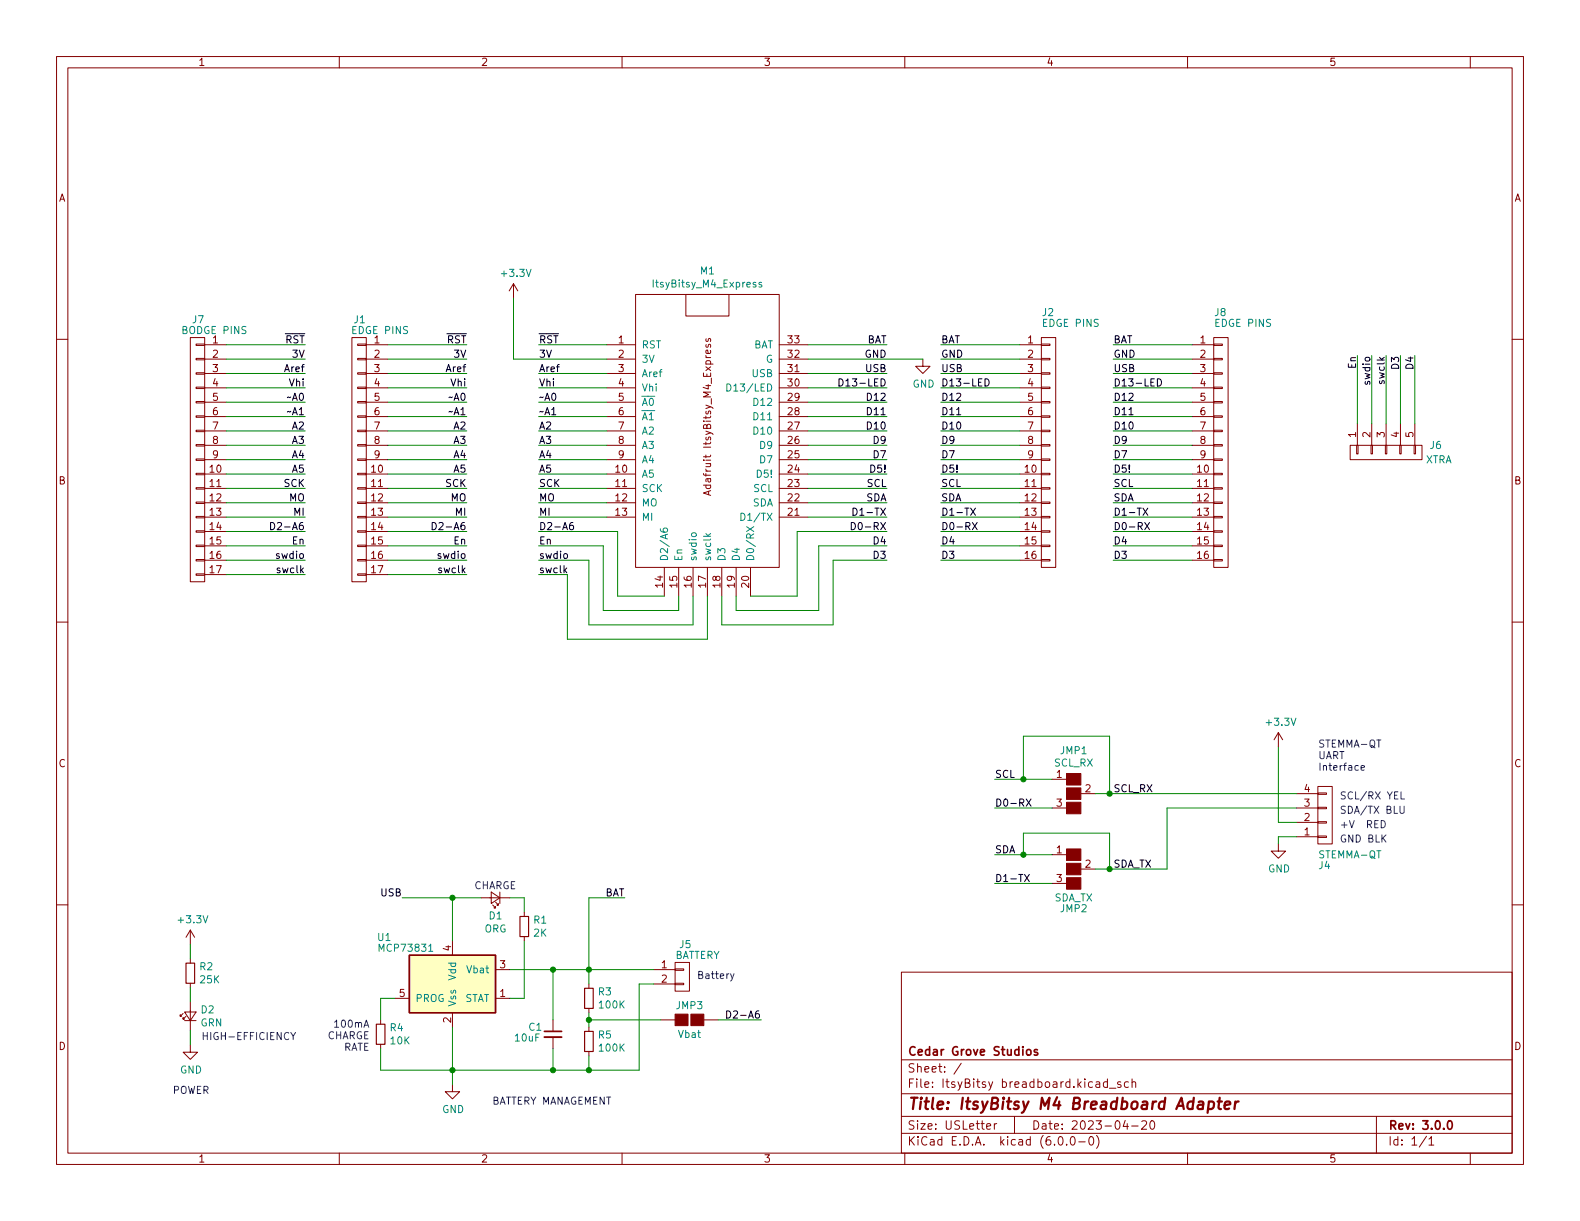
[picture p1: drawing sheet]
<svg xmlns="http://www.w3.org/2000/svg" width="279mm" height="216mm" viewBox="0 0 279 216" stroke-linecap="round" stroke-linejoin="round" font-family="sans-serif">
<g fill="none" stroke="#840000" stroke-width=".18">
<path d="M10 10h259.4v195.9h-259.4zM12 12h255.4v191.9h-255.4zM60 10v2M110 10v2M160 10v2M210 10v2M260 10v2M10 60h2M33.7 59.7h2.5v43.2h-2.5zM62.2 59.7h2.6v43.2h-2.6zM90.8 50.2l-.8 1.2M90.8 50.2v2.5"/>
<path d="M90.8 50.2l.8 1.2M112.4 52.1h25.4v48.2h-25.4zM121.3 52.1h7.6v3.8h-7.6zM124.9 59.9l-.1 .3 .2 .2 .2-.1 .1-.4h.3v.5M184.1 59.7h2.6v40.6h-2.6zM214.6 59.7h2.6v40.6h-2.6zM267.4 60h2M34.7 78.6h1.5v.3h-1.5zM34.7 76.1h1.5v.2h-1.5zM34.7 73.5h1.5v.3h-1.5zM34.7 71h1.5v.2h-1.5zM34.7 68.5h1.5v.2h-1.5z"/>
<path d="M34.7 65.9h1.5v.3h-1.5zM34.7 63.4h1.5v.2h-1.5zM34.7 60.8h1.5v.3h-1.5zM36.2 61h3.8M36.2 63.5h3.8M36.2 66h3.8M36.2 68.6h3.8M36.2 71.1h3.8M36.2 73.7h3.8M36.2 76.2h3.8M36.2 78.7h3.8M63.2 78.6h1.6v.3h-1.6z"/>
<path d="M63.2 76.1h1.6v.2h-1.6zM63.2 73.5h1.6v.3h-1.6zM63.2 71h1.6v.2h-1.6zM63.2 68.5h1.6v.2h-1.6zM63.2 65.9h1.6v.3h-1.6zM63.2 63.4h1.6v.2h-1.6zM63.2 60.8h1.6v.3h-1.6zM64.8 61h3.8M64.8 63.5h3.8M64.8 66h3.8M64.8 68.6h3.8M64.8 71.1h3.8"/>
<path d="M64.8 73.7h3.8M64.8 76.2h3.8M64.8 78.7h3.8M107.3 61h5.1M107.3 63.5h5.1M107.3 66h5.1M107.3 68.6h5.1M107.3 71.1h5.1M107.3 73.7h5.1M107.3 76.2h5.1M107.3 78.7h5.1M124.9 60.9l-.1 .3 .2 .2h.2l.1-.5h.3v.5"/>
<path d="M125.6 62l.1 .3-.2 .2-.6-.1v-.4l.2-.1 .1 .6M137.8 61h5.1M137.8 63.5h5.1M137.8 66h5.1M137.8 68.6h5.1M137.8 71.1h5.1M137.8 73.7h5.1M137.8 76.2h5.1M137.8 78.7h5.1M163.2 63.5v1.3h1.3l-1.3 1.2-1.3-1.2h1.3M180.3 61h3.8M180.3 63.5h3.8"/>
<path d="M180.3 66h3.8M180.3 68.6h3.8M180.3 71.1h3.8M180.3 73.7h3.8M180.3 76.2h3.8M180.3 78.7h3.8M184.1 78.6h1.6v.3h-1.6zM184.1 76.1h1.6v.2h-1.6zM184.1 73.5h1.6v.3h-1.6zM184.1 71h1.6v.2h-1.6zM184.1 68.5h1.6v.2h-1.6zM184.1 65.9h1.6v.3h-1.6z"/>
<path d="M184.1 63.4h1.6v.2h-1.6zM184.1 60.8h1.6v.3h-1.6zM210.8 61h3.8M210.8 63.5h3.8M210.8 66h3.8M210.8 68.6h3.8M210.8 71.1h3.8M210.8 73.7h3.8M210.8 76.2h3.8M210.8 78.7h3.8M214.6 78.6h1.6v.3h-1.6zM214.6 76.1h1.6v.2h-1.6z"/>
<path d="M214.6 73.5h1.6v.3h-1.6zM214.6 71h1.6v.2h-1.6zM214.6 68.5h1.6v.2h-1.6zM214.6 65.9h1.6v.3h-1.6zM214.6 63.4h1.6v.2h-1.6zM214.6 60.8h1.6v.3h-1.6zM238.8 78.7h12.7v2.6h-12.7zM239.9 78.7h.3v1.6h-.3zM240 74.9v3.8M242.4 78.7h.3v1.6h-.3zM242.6 74.9v3.8M245 78.7h.2v1.6h-.2z"/>
<path d="M245.1 74.9v3.8M247.5 78.7h.3v1.6h-.3zM247.6 74.9v3.8M250.1 78.7h.2v1.6h-.2zM250.2 74.9v3.8M34.7 98.9h1.5v.3h-1.5zM34.7 96.4h1.5v.2h-1.5zM34.7 93.9h1.5v.2h-1.5zM34.7 91.3h1.5v.3h-1.5zM34.7 88.8h1.5v.2h-1.5zM34.7 86.2h1.5v.3h-1.5zM34.7 83.7h1.5v.2h-1.5z"/>
<path d="M34.7 81.2h1.5v.2h-1.5zM36.2 83.8h3.8M36.2 86.4h3.8M36.2 88.9h3.8M36.2 91.4h3.8M36.2 94h3.8M36.2 96.5h3.8M36.2 99.1h3.8M36.2 81.3h3.8M63.2 98.9h1.6v.3h-1.6zM63.2 96.4h1.6v.2h-1.6zM63.2 93.9h1.6v.2h-1.6z"/>
<path d="M63.2 91.3h1.6v.3h-1.6zM63.2 88.8h1.6v.2h-1.6zM63.2 86.2h1.6v.3h-1.6zM63.2 83.7h1.6v.2h-1.6zM63.2 81.2h1.6v.2h-1.6zM64.8 83.8h3.8M64.8 86.4h3.8M64.8 88.9h3.8M64.8 91.4h3.8M64.8 94h3.8M64.8 96.5h3.8M64.8 99.1h3.8"/>
<path d="M64.8 81.3h3.8M107.3 83.8h5.1M107.3 86.4h5.1M107.3 88.9h5.1M107.3 91.4h5.1M107.3 81.3h5.1M125.3 86.9v.6M125.7 86.8l-1.3 .4 1.3 .4M137.8 83.8h5.1M137.8 86.4h5.1M137.8 88.9h5.1M137.8 91.4h5.1"/>
<path d="M137.8 81.3h5.1M180.3 83.8h3.8M180.3 86.4h3.8M180.3 88.9h3.8M180.3 91.4h3.8M180.3 94h3.8M180.3 96.5h3.8M180.3 99.1h3.8M180.3 81.3h3.8M184.1 98.9h1.6v.3h-1.6zM184.1 96.4h1.6v.2h-1.6zM184.1 93.9h1.6v.2h-1.6z"/>
<path d="M184.1 91.3h1.6v.3h-1.6zM184.1 88.8h1.6v.2h-1.6zM184.1 86.2h1.6v.3h-1.6zM184.1 83.7h1.6v.2h-1.6zM184.1 81.2h1.6v.2h-1.6zM210.8 83.8h3.8M210.8 86.4h3.8M210.8 88.9h3.8M210.8 91.4h3.8M210.8 94h3.8M210.8 96.5h3.8M210.8 99.1h3.8"/>
<path d="M210.8 81.3h3.8M214.6 98.9h1.6v.3h-1.6zM214.6 96.4h1.6v.2h-1.6zM214.6 93.9h1.6v.2h-1.6zM214.6 91.3h1.6v.3h-1.6zM214.6 88.8h1.6v.2h-1.6zM214.6 86.2h1.6v.3h-1.6zM214.6 83.7h1.6v.2h-1.6zM214.6 81.2h1.6v.2h-1.6zM10 110h2M34.7 101.5h1.5v.2h-1.5zM36.2 101.6h3.8"/>
<path d="M63.2 101.5h1.6v.2h-1.6zM64.8 101.6h3.8M117.5 100.3v5.1M120 100.3v5.1M122.6 100.3v5.1M125.1 100.3v5.1M127.6 100.3v5.1M130.2 100.3v5.1M132.7 100.3v5.1M267.4 110h2M186.1 137.8h2.5M226.1 129.5l-.8 1.3"/>
<path d="M226.1 129.5v2.6M226.1 129.5l.7 1.3M233 139.1h2.6v10.1h-2.6zM10 160h2M85.1 158.8h5.1M86.9 157.7l1.5 1.1-1.5 1zM87.6 159.5l.5 .5h-.2h.2v-.2M88.4 157.7v2.1M186.1 142.9h2.5M186.1 151.1h2.5M186.1 156.2h2.5M191.1 140.3h2.6"/>
<path d="M191.1 153.7h2.6M226.1 149.2v1.3h1.2l-1.2 1.3-1.3-1.3h1.3M229.2 148h3.8M229.2 145.4h3.8M229.2 142.9h3.8M229.2 140.3h3.8M233 140.2h1.6v.3h-1.6zM233 142.7h1.6v.3h-1.6zM233 145.3h1.6v.2h-1.6zM233 147.8h1.6v.3h-1.6zM267.4 160h2M32.4 179.2l-.5 .5v-.2v.2h.2"/>
<path d="M32.6 178.9h2.1l-1 1.6zM32.9 179.7l-.5 .5v-.2v.2h.2M33.7 164.5v2.5M33.7 169.5v.8M33.7 173.9v.7M33.7 177.2v5M33.7 164.5l-.8 1.2M33.7 164.5l.7 1.2M69.8 176.5h2.6M80 166.4v2.5M80 179.1v2.5M87.1 160l.5 .5h-.2h.2v-.2"/>
<path d="M87.6 171.5h2.6M87.6 176.5h2.6M92.7 161.3v.8M92.7 165.6v.8M104.1 174v.8M104.1 178.3v.8M115.6 171.5h3.8M115.6 174h3.8M119.4 173.9h1.5v.2h-1.5zM119.4 171.3h1.5v.3h-1.5zM119.4 170.2h2.5v5.1h-2.5zM159.4 171.9h108v32h-108z"/>
<path d="M32.6 180.5h2.1M33.7 184.8v1.3h1.2l-1.2 1.2-1.3-1.2h1.3M67.3 180.3v.8M67.3 184.7v.7M80 191.8v1.2h1.3l-1.3 1.3-1.3-1.3h1.3M97.8 180.3v2.1M97.8 183.4v2M104.1 181.6v.8M104.1 185.9v.8M116.8 180.3h2.6M124.5 180.3h2.5M159.4 197.4h108"/>
<path d="M159.4 193.4h108M159.4 187.4h108M170 188l-1.3 1.9M174.5 199.2l.7-.2-.1-.3h-.4l-.2 .2v.7h.6M175.8 198.7v1M176.3 198.7h-.3l-.2 .3M179.4 197.4v3M193.8 191.4h.6l.1 .9M194.5 191.6l-.5 .1a.29 .29 0 0 0-.2 .3 .29 .29 0 0 0 .2 .3l.5-.1M195.8 191.4l-.4-.1-.3 .3v.4l.2 .2h.5M195.8 190.8v1.5M196.2 192.4h1.1"/>
<path d="M198.2 191.4l-.4-.1-.2 .2 .1 .2 .5 .2v.3h-.6M199 198.1l-.4 1.1h.9M199.3 198.7v1M199.5 191.4l-.4-.1-.3 .3v.4l.2 .2h.5M200.1 199.1h1.2M200.2 191.4l.2-.1 .4 .1v.9M200.2 190.8v1.5M201.9 198.3l.6-.1 .2 .1 .1 .3-1 1.1h1M203.5 198.3l.2-.1a.81 .81 0 0 1 .6 .6 .81 .81 0 0 1-.3 .8l-.2 .1a.81 .81 0 0 1-.3-1.4zM243.4 197.4v6.5M60 203.9v2M110 203.9v2"/>
<path d="M159.4 200.4h108M160 203.9v2M187.3 201h.2a.81 .81 0 0 1 .6 .6 .81 .81 0 0 1-.3 .8l-.2 .1a.81 .81 0 0 1-.6-.6 .81 .81 0 0 1 .3-.9zM188.6 202.3v.2M189.5 201h.1a.81 .81 0 0 1 .6 .6 .81 .81 0 0 1-.3 .8l-.1 .1a.81 .81 0 0 1-.6-.6 .81 .81 0 0 1 .3-.9zM190.8 201.9h1.1M192.8 201h.1a.81 .81 0 0 1 .6 .6 .81 .81 0 0 1-.3 .8l-.2 .1a.81 .81 0 0 1-.5-.6 .81 .81 0 0 1 .3-.9zM193.9 200.8a1.72 1.72 0 0 1 0 2.2M210 203.9v2M252.3 200.9l-1.3 1.9M252.7 201.4l.4-.4v1.5M252.7 202.5h.8"/>
<path d="M260 203.9v2"/>
</g>
<path d="M96.3 182.4h3M181.6 185.7l.2-.1 .4 .1 .1 .6-.1 .2-.4 .1-.2-.2zM183.5 185.7l-.4-.1-.2 .2 .1 .2 .5 .1v.4h-.6M256.2 198.2h.1a.81 .81 0 0 1 .6 .6 .81 .81 0 0 1-.3 .8l-.1 .1a.82 .82 0 0 1-.6-.6 .82 .82 0 0 1 .3-.9z" fill="none" stroke="#840000" stroke-width=".3"/>
<path d="M213.8 194.9l.2-.1 .5 .1 .2 .3-.1 .5a.66 .66 0 0 1-1 .3M213.8 194.8l-.3 2M215.3 194.8h.8M215.7 194.1l-.2 1.7v.2l.4 .1M216.6 195.4l.9-.2v-.3l-.6-.1-.3 .3v.9l.2 .1 .6-.1M218.5 194.8l-.2 1.3M219 194.8l-.4 .1-.2 .3" fill="none" stroke="#840000" stroke-width=".4"/>
<g fill="#840000" stroke="#840000" stroke-width=".18">
<path d="M119.4 179.3h2.3v2.1h-2.3z"/>
<path d="M122.2 179.3h2.3v2.1h-2.3z"/>
<path d="M188.6 155.2h2.5v2h-2.5z"/>
<path d="M188.6 152.7h2.5v2h-2.5z"/>
<path d="M188.6 150.1h2.5v2h-2.5z"/>
<path d="M188.6 141.9h2.5v2h-2.5z"/>
<path d="M188.6 139.3h2.5v2.1h-2.5z"/>
<path d="M188.6 136.8h2.5v2h-2.5z"/>
</g>
<path d="M32.9 170.3h1.5v3.6h-1.5zM91.9 162.1h1.6v3.5h-1.6zM103.4 174.8h1.5v3.5h-1.5zM66.5 181.1h1.6v3.6h-1.6zM103.4 182.4h1.5v3.5h-1.5z" fill="none" stroke="#840000" stroke-width=".2"/>
<path d="M133.7 50l-.4-.1-.1 .2v.2l.5 .1v.3h-.5M134.7 50l-.3-.1-.2 .2 .1 .2 .4 .1v.3h-.5M128.5 67.9a.64 .64 0 0 1 .8 .6 .64 .64 0 0 1-.8 .7zM116.8 93.5v.4a.85 .85 0 0 0 1.2 0l-.1-.5h-.4l-.2 .2v.3l.2 .2M122.3 94.3l.6-.1 .2 .1v.3l-.2 .3h-.4l-.2-.3zM124.8 94.3l.5 .5M125.7 94.3l-.5 .4M131 90.7a.64 .64 0 0 1 .8 .7 .64 .64 0 0 1-.8 .6zM132 93.1l1.3 .9M133.3 93.1l-1.3 .9M75.8 168.2h.7" fill="none" stroke="#008484" stroke-width=".18"/>
<path d="M96.3 183.4h3" fill="none" stroke="#840000" stroke-width=".33"/>
<path d="M72.4 168.9h15.2v10.2h-15.2z" fill="#ffffc2" stroke="#ffffc2" stroke-width=".18"/>
<path d="M72.4 168.9h15.2v10.2h-15.2z" fill="none" stroke="#840000" stroke-width=".25"/>
<g fill="none" stroke="#000" stroke-width=".18">
<path d="M51.4 72.7l-.6 .2M51.4 70.2l-.6 .1M80 72.7l-.6 .2M80 70.2l-.6 .1M148.4 67a.64 .64 0 0 1 .7 .6 .64 .64 0 0 1-.7 .7zM169.2 73.3h.7M174.2 67a.64 .64 0 0 1 .7 .6 .64 .64 0 0 1-.7 .7zM199.6 73.3h.8M204.7 67a.64 .64 0 0 1 .7 .6 .64 .64 0 0 1-.7 .7zM47.9 92.4a.64 .64 0 0 1 .7 .6 .64 .64 0 0 1-.7 .7zM76.4 92.4a.64 .64 0 0 1 .8 .6 .64 .64 0 0 1-.8 .7zM99.8 98l.3-.1 .2 .2v.4l-.2 .2h-.3l-.1-.2z"/>
<path d="M101.3 92.4h-.3a.85 .85 0 0 0 0 1.3l.4-.2v-.4l-.2-.2h-.2l-.3 .2M150.5 92.4a.64 .64 0 0 1 .8 .6 .64 .64 0 0 1-.8 .7zM150.8 89.8a.64 .64 0 0 1 .8 .7 .64 .64 0 0 1-.8 .6zM171.6 89.8l.9 1.3M171.9 92.4l.9 1.3M172.5 89.8l-.9 1.3M172.8 92.4l-.9 1.3M202.1 89.8l.9 1.3M202.4 92.4l.9 1.3M203 89.8l-.9 1.3M203.3 92.4l-.9 1.3M99.9 100.8l.3 .5"/>
<path d="M100.2 100.4l-.5 .5M181.2 154.6l.8 1.3M181.5 141.3l.8 1.3M182 154.6l-.8 1.3M182.3 141.3l-.8 1.3M128.5 178.7a.64 .64 0 0 1 .7 .7 .64 .64 0 0 1-.7 .6z"/>
</g>
<path d="M240.7 135.8l.6-.1-.1-.3h-.3l-.2 .1v.6h.5M244.2 145.1a.64 .64 0 0 1 .8 .6 .64 .64 0 0 1-.8 .7zM247.6 142.6v1l.2 .2h.3l.2-.2v-1M247.8 140v1.3h.6M129.2 172.2l.3 .8M129.8 172.2l-.4 1.1-.2 .2M51.4 182.6l.4 .6 .5-.6M51.8 183.2v.6M59.2 180.7l.3-.3v1.2M59.2 181.6h.7" fill="none" stroke="#0000c2" stroke-width=".18"/>
<g fill="none" stroke="#008400" stroke-width=".18">
<path d="M90.8 52.7v10.8h16.5M40 76.2h14M40 78.7h14M40 73.7h14M40 68.6h14M40 71.1h14M40 63.5h14M40 66h14M40 61h14M68.6 76.2h13.9M68.6 78.7h13.9M68.6 73.7h13.9"/>
<path d="M68.6 68.6h13.9M68.6 71.1h13.9M68.6 63.5h13.9M68.6 66h13.9M68.6 61h13.9M95.2 76.2h12.1M95.2 78.7h12.1M95.2 73.7h12.1M95.2 68.6h12.1M95.2 71.1h12.1M95.2 66h12.1M95.2 61h12.1"/>
<path d="M142.9 76.2h13.9M142.9 78.7h13.9M142.9 73.7h13.9M142.9 68.6h13.9M142.9 71.1h13.9M142.9 63.5h20.3M142.9 66h13.9M142.9 61h13.9M166.4 76.2h13.9M166.4 78.7h13.9M166.4 73.7h13.9M166.4 68.6h13.9"/>
<path d="M166.4 71.1h13.9M166.4 63.5h13.9M166.4 66h13.9M166.4 61h13.9M196.8 76.2h14M196.8 78.7h14M196.8 73.7h14M196.8 68.6h14M196.8 71.1h14M196.8 63.5h14M196.8 66h14M196.8 61h14"/>
<path d="M240 62.9v12M242.6 62.9v12M245.1 62.9v12M247.6 62.9v12M250.2 62.9v12M40 88.9h14M40 81.3h14M40 83.8h14M40 94h14M40 96.5h14M40 99.1h14M40 91.4h14"/>
<path d="M40 86.4h14M68.6 88.9h13.9M68.6 81.3h13.9M68.6 83.8h13.9M68.6 94h13.9M68.6 96.5h13.9M68.6 99.1h13.9M68.6 91.4h13.9M68.6 86.4h13.9M95.2 96.5h11.5v11.5h13.3v-2.6M95.2 99.1h8.9v11.4h18.5v-5.1M95.2 88.9h12.1"/>
<path d="M95.2 81.3h12.1M95.2 83.8h12.1M95.2 94h14v11.4h8.3M95.2 91.4h12.1M95.2 86.4h12.1M142.9 88.9h13.9M142.9 81.3h13.9M142.9 83.8h13.9M142.9 91.4h13.9M142.9 86.4h13.9M156.8 96.5h-12v11.5h-14.6v-2.6M156.8 94h-15.8v11.4h-8.3"/>
<path d="M156.8 99.1h-9.5v11.4h-19.7v-5.1M166.4 88.9h13.9M166.4 81.3h13.9M166.4 83.8h13.9M166.4 94h13.9M166.4 96.5h13.9M166.4 99.1h13.9M166.4 91.4h13.9M166.4 86.4h13.9M196.8 88.9h14M196.8 81.3h14M196.8 83.8h14"/>
<path d="M196.8 94h14M196.8 96.5h14M196.8 99.1h14M196.8 91.4h14M196.8 86.4h14M40 101.6h14M68.6 101.6h13.9M95.2 101.6h5.1v11.4h24.8v-7.6M175.9 137.8h10.2M181 137.8v-7.6h15.2v10.1M226.1 132.1v13.3h3.1M71.1 158.8h14"/>
<path d="M80 158.8v7.6M90.2 158.8h2.5v2.5M110.5 158.8h-6.4v15.2M175.9 156.2h10.2M175.9 151.1h10.2M175.9 142.9h10.2M181 151.1v-3.8h15.2v6.4M193.7 140.3h35.5M229.2 148h-3.1v1.2M229.2 142.9h-22.8v10.8h-12.7M33.7 167v2.5M33.7 174.6v2.6"/>
<path d="M69.8 176.5h-2.5v3.8M90.2 171.5h25.4M92.7 166.4v10.1h-2.5M97.8 171.5v8.8M104.1 179.1v2.5M115.6 174h-2.6v15.2h-45.7v-3.8M33.7 182.2v2.6M80 181.6v10.2M97.8 185.4v3.8M104.1 180.3h12.7M104.1 186.7v2.5M127 180.3h7.6"/>
</g>
<g fill="#008400" stroke="#008400" stroke-width=".18">
<circle cx="181" cy="137.8" r=".46"/>
<circle cx="196.2" cy="140.3" r=".46"/>
<circle cx="196.2" cy="153.7" r=".46"/>
<circle cx="181" cy="151.1" r=".46"/>
<circle cx="104.1" cy="171.5" r=".46"/>
<circle cx="104.1" cy="180.3" r=".46"/>
<circle cx="97.8" cy="171.5" r=".46"/>
<circle cx="97.8" cy="189.2" r=".46"/>
<circle cx="80" cy="189.2" r=".46"/>
<circle cx="80" cy="158.8" r=".46"/>
<circle cx="104.1" cy="189.2" r=".46"/>
</g>
<text font-size="2.8" fill="#840000" x="160.4" y="196.2">Title: ItsyBitsy M4 Breadboard Adapter</text>
<g font-size="2.1" fill="#840000">
<text x="160.4" y="189.7">Sheet: /</text>
<text x="160.4" y="186.7">Cedar Grove Studios</text>
<text x="160.4" y="192.4">File: ItsyBitsy breadboard.kicad_sch</text>
<text x="160.4" y="202.5">KiCad E.D.A. kicad (6.0.0-0)</text>
<text x="160.4" y="199.7">Size: USLetter</text>
<text x="182.4" y="199.7">Date: 2023-04-20</text>
<text x="245.4" y="199.7">Rev: 3.0.0</text>
<text x="245.4" y="202.5">Id: 1/1</text>
</g>
<g font-size="1.8" fill="#840000">
<text x="35" y="11.6">1</text>
<text x="85" y="11.6">2</text>
<text x="135" y="11.6">3</text>
<text x="185" y="11.6">4</text>
<text x="235" y="11.6">5</text>
<text x="10.3" y="35.6">A</text>
<text x="267.7" y="35.6">A</text>
<text x="37.6" y="60.7">1</text>
<text x="37.6" y="63.2">2</text>
<text x="37.6" y="65.8">3</text>
<text x="66.2" y="60.7">1</text>
<text x="66.2" y="63.2">2</text>
<text x="66.2" y="65.8">3</text>
<text x="109.4" y="60.7">1</text>
<text x="109.4" y="63.2">2</text>
<text x="109.4" y="65.8">3</text>
<text x="139.4" y="65.8">31</text>
<text x="139.4" y="63.2">32</text>
<text x="139.4" y="60.7">33</text>
<text x="181.8" y="60.7">1</text>
<text x="181.8" y="63.2">2</text>
<text x="181.8" y="65.8">3</text>
<text x="212.2" y="60.7">1</text>
<text x="212.2" y="63.2">2</text>
<text x="212.2" y="65.8">3</text>
<text x="37.6" y="68.3">4</text>
<text x="37.6" y="70.9">5</text>
<text x="66.2" y="68.3">4</text>
<text x="66.2" y="70.9">5</text>
<text x="109.4" y="68.3">4</text>
<text x="109.4" y="70.9">5</text>
<text x="139.4" y="70.9">29</text>
<text x="139.4" y="68.3">30</text>
<text x="181.8" y="68.3">4</text>
<text x="181.8" y="70.9">5</text>
<text x="212.2" y="68.3">4</text>
<text x="212.2" y="70.9">5</text>
<text x="37.6" y="73.4">6</text>
<text x="37.6" y="75.9">7</text>
<text x="66.2" y="73.4">6</text>
<text x="66.2" y="75.9">7</text>
<text x="109.4" y="73.4">6</text>
<text x="109.4" y="75.9">7</text>
<text x="139.4" y="75.9">27</text>
<text x="139.4" y="73.4">28</text>
<text x="181.8" y="73.4">6</text>
<text x="181.8" y="75.9">7</text>
<text x="212.2" y="73.4">6</text>
<text x="212.2" y="75.9">7</text>
<text x="239.8" y="77.3" transform="rotate(-90 239.8 77.3)">1</text>
<text x="242.3" y="77.3" transform="rotate(-90 242.3 77.3)">2</text>
<text x="244.9" y="77.3" transform="rotate(-90 244.9 77.3)">3</text>
<text x="247.4" y="77.3" transform="rotate(-90 247.4 77.3)">4</text>
<text x="249.9" y="77.3" transform="rotate(-90 249.9 77.3)">5</text>
<text x="37.1" y="83.6">10</text>
<text x="37.6" y="78.5">8</text>
<text x="37.6" y="81">9</text>
<text x="65.7" y="83.6">10</text>
<text x="66.2" y="78.5">8</text>
<text x="66.2" y="81">9</text>
<text x="108.9" y="83.6">10</text>
<text x="109.4" y="78.5">8</text>
<text x="109.4" y="81">9</text>
<text x="139.4" y="83.6">24</text>
<text x="139.4" y="81">25</text>
<text x="139.4" y="78.5">26</text>
<text x="181.3" y="83.6">10</text>
<text x="181.8" y="78.5">8</text>
<text x="181.8" y="81">9</text>
<text x="211.7" y="83.6">10</text>
<text x="212.2" y="78.5">8</text>
<text x="212.2" y="81">9</text>
<text x="10.3" y="85.7">B</text>
<text x="37.1" y="86.1">11</text>
<text x="37.1" y="88.6">12</text>
<text x="65.7" y="86.1">11</text>
<text x="65.7" y="88.6">12</text>
<text x="108.9" y="86.1">11</text>
<text x="108.9" y="88.6">12</text>
<text x="125.7" y="86.6" transform="rotate(-90 125.7 86.6)">Adafruit ItsyBitsy_M4_Express</text>
<text x="139.4" y="88.6">22</text>
<text x="139.4" y="86.1">23</text>
<text x="181.3" y="86.1">11</text>
<text x="181.3" y="88.6">12</text>
<text x="211.7" y="86.1">11</text>
<text x="211.7" y="88.6">12</text>
<text x="267.7" y="85.7">B</text>
<text x="37.1" y="91.2">13</text>
<text x="37.1" y="93.7">14</text>
<text x="65.7" y="91.2">13</text>
<text x="65.7" y="93.7">14</text>
<text x="108.9" y="91.2">13</text>
<text x="139.4" y="91.2">21</text>
<text x="181.3" y="91.2">13</text>
<text x="181.3" y="93.7">14</text>
<text x="211.7" y="91.2">13</text>
<text x="211.7" y="93.7">14</text>
<text x="37.1" y="96.3">15</text>
<text x="37.1" y="98.8">16</text>
<text x="37.1" y="101.3">17</text>
<text x="65.7" y="96.3">15</text>
<text x="65.7" y="98.8">16</text>
<text x="65.7" y="101.3">17</text>
<text x="181.3" y="96.3">15</text>
<text x="181.3" y="98.8">16</text>
<text x="211.7" y="96.3">15</text>
<text x="211.7" y="98.8">16</text>
<text x="117.2" y="103.9" transform="rotate(-90 117.2 103.9)">14</text>
<text x="119.8" y="103.9" transform="rotate(-90 119.8 103.9)">15</text>
<text x="122.3" y="103.9" transform="rotate(-90 122.3 103.9)">16</text>
<text x="124.8" y="103.9" transform="rotate(-90 124.8 103.9)">17</text>
<text x="127.4" y="103.9" transform="rotate(-90 127.4 103.9)">18</text>
<text x="129.9" y="103.9" transform="rotate(-90 129.9 103.9)">19</text>
<text x="132.5" y="103.9" transform="rotate(-90 132.5 103.9)">20</text>
<text x="10.3" y="135.6">C</text>
<text x="186.8" y="137.5">1</text>
<text x="267.7" y="135.6">C</text>
<text x="186.8" y="142.6">3</text>
<text x="191.9" y="140.1">2</text>
<text x="230.6" y="142.6">3</text>
<text x="230.6" y="140.1">4</text>
<text x="230.6" y="147.7">1</text>
<text x="230.6" y="145.2">2</text>
<text x="186.8" y="150.9">1</text>
<text x="186.8" y="156">3</text>
<text x="191.9" y="153.4">2</text>
<text x="79.8" y="168.1" transform="rotate(-90 79.8 168.1)">4</text>
<text x="88.4" y="171.2">3</text>
<text x="117" y="171.2">1</text>
<text x="117" y="173.7">2</text>
<text x="70.6" y="176.3">5</text>
<text x="88.4" y="176.3">1</text>
<text x="10.3" y="185.7">D</text>
<text x="79.8" y="180.8" transform="rotate(-90 79.8 180.8)">2</text>
<text x="267.7" y="185.7">D</text>
<text x="35" y="205.6">1</text>
<text x="85" y="205.6">2</text>
<text x="135" y="205.6">3</text>
<text x="185" y="205.6">4</text>
<text x="235" y="205.6">5</text>
</g>
<g font-size="1.8" fill="#008484">
<text x="88.9" y="48.9">+3.3V</text>
<text x="115.8" y="50.8">ItsyBitsy_M4_Express</text>
<text x="123.9" y="48.5">M1</text>
<text x="32.3" y="59.1">BODGE PINS</text>
<text x="34" y="57.2">J7</text>
<text x="62.4" y="59.1">EDGE PINS</text>
<text x="62.6" y="57.2">J1</text>
<text x="184.3" y="55.9">J2</text>
<text x="184.5" y="57.8">EDGE PINS</text>
<text x="214.8" y="55.9">J8</text>
<text x="215" y="57.8">EDGE PINS</text>
<text x="113.4" y="61.6">RST</text>
<text x="113.4" y="64.1">3V</text>
<text x="133.1" y="61.6">BAT</text>
<text x="135.4" y="64.1">G</text>
<text x="113.4" y="66.7">Aref</text>
<text x="113.4" y="69.2">Vhi</text>
<text x="113.4" y="71.8">~{A0}</text>
<text x="129.5" y="69.2">D13/LED</text>
<text x="133" y="66.7">USB</text>
<text x="133.5" y="71.8">D12</text>
<text x="113.4" y="74.3">~{A1}</text>
<text x="113.4" y="76.8">A2</text>
<text x="133.5" y="76.8">D10</text>
<text x="133.5" y="74.3">D11</text>
<text x="113.4" y="79.4">A3</text>
<text x="113.4" y="81.9">A4</text>
<text x="134.5" y="81.9">D7</text>
<text x="134.5" y="79.4">D9</text>
<text x="252" y="81.9">XTRA</text>
<text x="252.9" y="79.4">J6</text>
<text x="113.4" y="84.5">A5</text>
<text x="113.4" y="87">SCK</text>
<text x="113.4" y="89.5">MO</text>
<text x="133" y="89.5">SDA</text>
<text x="133.2" y="87">SCL</text>
<text x="133.9" y="84.5">D5!</text>
<text x="113.4" y="92.1">MI</text>
<text x="131.8" y="92.1">D1/TX</text>
<text x="118.1" y="99.3" transform="rotate(-90 118.1 99.3)">D2/A6</text>
<text x="120.6" y="99.3" transform="rotate(-90 120.6 99.3)">En</text>
<text x="123.2" y="99.3" transform="rotate(-90 123.2 99.3)">swdio</text>
<text x="125.7" y="99.3" transform="rotate(-90 125.7 99.3)">swclk</text>
<text x="128.3" y="99.3" transform="rotate(-90 128.3 99.3)">D3</text>
<text x="130.8" y="99.3" transform="rotate(-90 130.8 99.3)">D4</text>
<text x="133.3" y="99.3" transform="rotate(-90 133.3 99.3)">D0/RX</text>
<text x="224.1" y="128.3">+3.3V</text>
<text x="186.4" y="135.5">SCL_RX</text>
<text x="187.6" y="133.3">JMP1</text>
<text x="224.2" y="154.3">GND</text>
<text x="233.2" y="153.7">J4</text>
<text x="233.4" y="151.8">STEMMA-QT</text>
<text x="186.4" y="159.4">SDA_TX</text>
<text x="187.6" y="161.3">JMP2</text>
<text x="31.7" y="163.2">+3.3V</text>
<text x="66.8" y="166.4">U1</text>
<text x="85.6" y="164.9">ORG</text>
<text x="86.5" y="162.6">D1</text>
<text x="94.4" y="163.3">R1</text>
<text x="94.4" y="165.6">2K</text>
<text x="120.2" y="167.6">J5</text>
<text x="35.3" y="171.6">R2</text>
<text x="35.5" y="173.9">25K</text>
<text x="67.3" y="168.3">MCP73831</text>
<text x="80.6" y="173.3" transform="rotate(-90 80.6 173.3)">Vdd</text>
<text x="82.8" y="172.1">Vbat</text>
<text x="119.2" y="169.5">BATTERY</text>
<text x="35.6" y="179.2">D2</text>
<text x="73.4" y="177.2">PROG</text>
<text x="80.6" y="178.1" transform="rotate(-90 80.6 178.1)">Vss</text>
<text x="82" y="177.2">STAT</text>
<text x="105.8" y="176">R3</text>
<text x="106.1" y="178.3">100K</text>
<text x="119.6" y="178.4">JMP3</text>
<text x="35.4" y="181.5">GRN</text>
<text x="69" y="182.3">R4</text>
<text x="69.1" y="184.7">10K</text>
<text x="91.1" y="184.1">10uF</text>
<text x="93.5" y="182.2">C1</text>
<text x="105.8" y="183.6">R5</text>
<text x="106.1" y="185.9">100K</text>
<text x="120" y="183.5">Vbat</text>
<text x="31.8" y="189.8">GND</text>
<text x="78.2" y="196.8">GND</text>
</g>
<g font-size="1.8">
<text x="49.1" y="60.7">~{RST}</text>
<text x="50.4" y="65.8">Aref</text>
<text x="51.8" y="63.2">3V</text>
<text x="77.6" y="60.7">~{RST}</text>
<text x="79" y="65.8">Aref</text>
<text x="80.4" y="63.2">3V</text>
<text x="95.2" y="65.8">Aref</text>
<text x="95.2" y="60.7">~{RST}</text>
<text x="95.2" y="63.2">3V</text>
<text x="152.9" y="63.2">GND</text>
<text x="153.1" y="65.8">USB</text>
<text x="153.2" y="60.7">BAT</text>
<text x="166.4" y="65.8">USB</text>
<text x="166.4" y="60.7">BAT</text>
<text x="166.4" y="63.2">GND</text>
<text x="196.8" y="63.2">GND</text>
<text x="196.8" y="65.8">USB</text>
<text x="196.8" y="60.7">BAT</text>
<text x="239.8" y="65.1" transform="rotate(-90 239.8 65.1)">En</text>
<text x="247.4" y="65.1" transform="rotate(-90 247.4 65.1)">D3</text>
<text x="249.9" y="65.1" transform="rotate(-90 249.9 65.1)">D4</text>
<text x="51.2" y="68.3">Vhi</text>
<text x="51.7" y="70.9">~A0</text>
<text x="79.8" y="68.3">Vhi</text>
<text x="80.3" y="70.9">~A0</text>
<text x="95.2" y="68.3">Vhi</text>
<text x="95.2" y="70.9">~A0</text>
<text x="149.5" y="68.3">D13-LED</text>
<text x="153.6" y="70.9">D12</text>
<text x="161.4" y="68.5">GND D13-LED</text>
<text x="166.4" y="70.9">D12</text>
<text x="196.8" y="68.3">D13-LED</text>
<text x="196.8" y="70.9">D12</text>
<text x="242.3" y="67.9" transform="rotate(-90 242.3 67.9)">swdio</text>
<text x="244.8" y="67.7" transform="rotate(-90 244.8 67.7)">swclk</text>
<text x="51.7" y="73.4">~A1</text>
<text x="51.7" y="75.9">A2</text>
<text x="80.3" y="73.4">~A1</text>
<text x="80.3" y="75.9">A2</text>
<text x="95.2" y="73.4">~A1</text>
<text x="95.2" y="75.9">A2</text>
<text x="153.6" y="75.9">D10</text>
<text x="153.6" y="73.4">D11</text>
<text x="166.4" y="75.9">D10</text>
<text x="166.4" y="73.4">D11</text>
<text x="196.8" y="73.4">D11</text>
<text x="196.8" y="75.9">D10</text>
<text x="51.7" y="81">A4</text>
<text x="51.7" y="83.6">A5</text>
<text x="51.7" y="78.5">A3</text>
<text x="80.3" y="83.6">A5</text>
<text x="80.3" y="81">A4</text>
<text x="80.3" y="78.5">A3</text>
<text x="95.2" y="81">A4</text>
<text x="95.2" y="83.6">A5</text>
<text x="95.2" y="78.5">A3</text>
<text x="154" y="83.6">D5!</text>
<text x="154.6" y="78.5">D9</text>
<text x="154.6" y="81">D7</text>
<text x="166.4" y="78.5">D9</text>
<text x="166.4" y="83.6">D5!</text>
<text x="166.4" y="81">D7</text>
<text x="196.8" y="78.5">D9</text>
<text x="196.8" y="81">D7</text>
<text x="196.8" y="83.6">D5!</text>
<text x="50.2" y="86.1">SCK</text>
<text x="51.1" y="88.6">MO</text>
<text x="78.8" y="86.1">SCK</text>
<text x="79.7" y="88.6">MO</text>
<text x="95.2" y="86.1">SCK</text>
<text x="95.2" y="88.6">MO</text>
<text x="153.1" y="88.6">SDA</text>
<text x="153.3" y="86.1">SCL</text>
<text x="166.4" y="88.6">SDA</text>
<text x="166.4" y="86.1">SCL</text>
<text x="196.8" y="86.1">SCL</text>
<text x="196.8" y="88.6">SDA</text>
<text x="48.9" y="93.7">D2-A6</text>
<text x="52" y="91.2">MI</text>
<text x="77.4" y="93.7">D2-A6</text>
<text x="80.6" y="91.2">MI</text>
<text x="95.2" y="91.2">MI</text>
<text x="95.2" y="93.7">D2-A6</text>
<text x="151.5" y="93.7">D0-RX</text>
<text x="151.7" y="91.2">D1-TX</text>
<text x="166.4" y="93.7">D0-RX</text>
<text x="166.4" y="91.2">D1-TX</text>
<text x="196.8" y="93.7">D0-RX</text>
<text x="196.8" y="91.2">D1-TX</text>
<text x="49" y="98.8">swdio</text>
<text x="49.2" y="101.3">swclk</text>
<text x="51.7" y="96.3">En</text>
<text x="77.5" y="98.8">swdio</text>
<text x="77.7" y="101.3">swclk</text>
<text x="80.3" y="96.3">En</text>
<text x="95.2" y="98.8">swdio</text>
<text x="95.2" y="96.3">En</text>
<text x="95.2" y="101.3">swclk</text>
<text x="154.6" y="96.3">D4</text>
<text x="154.6" y="98.8">D3</text>
<text x="166.4" y="96.3">D4</text>
<text x="166.4" y="98.8">D3</text>
<text x="196.8" y="96.3">D4</text>
<text x="196.8" y="98.8">D3</text>
<text x="175.9" y="137.5">SCL</text>
<text x="175.9" y="142.6">D0-RX</text>
<text x="196.8" y="140.1">SCL_RX</text>
<text x="175.9" y="150.9">SDA</text>
<text x="175.9" y="155.9">D1-TX</text>
<text x="196.8" y="153.4">SDA_TX</text>
<text x="67.4" y="158.5">USB</text>
<text x="106.9" y="158.5">BAT</text>
<text x="129.5" y="180.1">D2-A6</text>
</g>
<g font-size="1.8" fill="#0000c2">
<text x="233" y="132.2">STEMMA-QT</text>
<text x="233" y="134.2">UART</text>
<text x="233" y="136.3">Interface</text>
<text x="236.9" y="141.3">SCL/RX YEL</text>
<text x="236.9" y="143.9">SDA/TX BLU</text>
<text x="236.9" y="146.4">+V RED</text>
<text x="236.9" y="149">GND BLK</text>
<text x="83.8" y="157.2">CHARGE</text>
<text x="123.2" y="173.1">Battery</text>
<text x="35.6" y="183.9">HIGH-EFFICIENCY</text>
<text x="57.7" y="183.7">CHARGE</text>
<text x="59.6" y="181.7">100mA</text>
<text x="60.6" y="185.8">RATE</text>
<text x="30.5" y="193.4">POWER</text>
<text x="87" y="195.3">BATTERY MANAGEMENT</text>
</g>
</svg>
